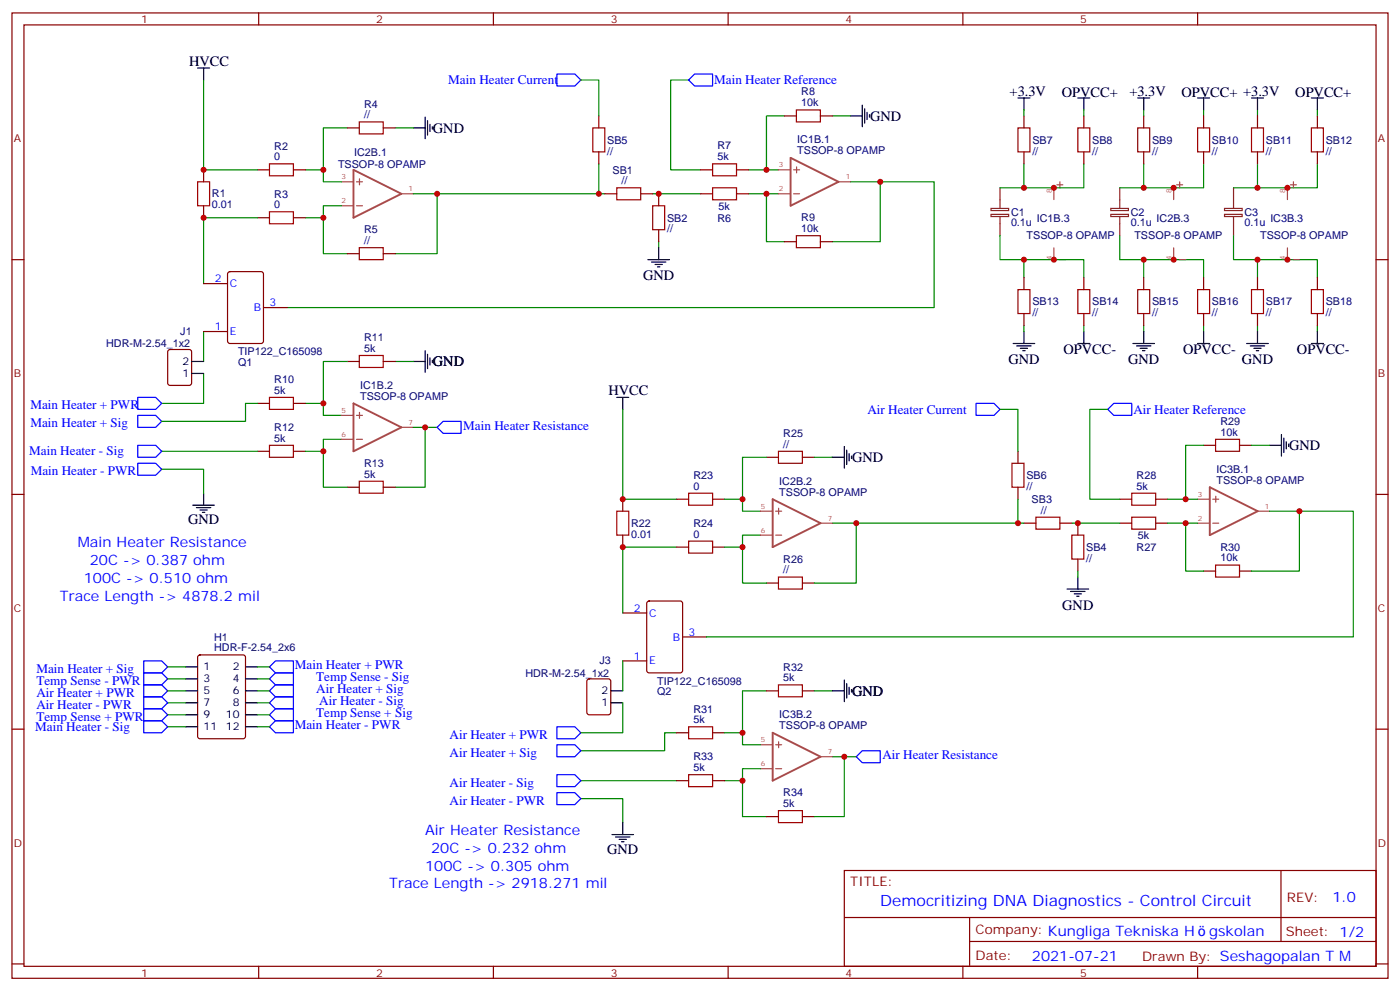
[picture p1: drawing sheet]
<svg xmlns="http://www.w3.org/2000/svg" width="412mm" height="292mm" viewBox="0 0 412 292" stroke-linecap="round" stroke-linejoin="round" font-family="sans-serif">
<g fill="none" stroke="#870000" stroke-width=".35">
<path d="M3.5 3.8h405.4v284.3h-405.4zM7.1 7.3h398.2v277.3h-398.2zM76.2 3.8v3.5M145.3 3.8v3.5M214.5 3.8v3.5M283.6 3.8v3.5M352.8 3.8v3.5M102.3 37.7h3.5M112.9 37.7h3.5M176.4 34.1v3.6M231.1 34.1h3.5M241.7 34.1h3.5"/>
<path d="M301.6 34.1v3.6M319.3 34.1v3.6M336.9 34.1v3.6M354.5 34.1v3.6M370.4 34.1v3.6M388.1 34.1v3.6M60 50v3.6M75.8 50h3.6M86.4 50h3.6M176.4 44.7v3.6M178.2 57.1h3.5M188.7 57.1h3.6"/>
<path d="M194 57.1v3.5M206.4 57.1h3.5M206.4 50h3.5M217 57.1h3.5M217 50h3.5M301.6 44.7v3.6M319.3 44.7v3.6M336.9 44.7v3.6M354.5 44.7v3.6M370.4 44.7v3.6M388.1 44.7v3.6M3.5 76.5h3.6"/>
<path d="M60 60.6v3.5M75.8 64.1h3.6M86.4 64.1h3.6M102.3 74.7h3.5M112.9 74.7h3.5M194 67.7v3.5M231.1 71.2h3.5M241.7 71.2h3.5M405.3 76.5h3.6M60 97.6h7M60 83.5h7M67.3 80.2l.4-.2h9.2l.7 .4v20.1l-.5 .6-9.4 .1-.6-.5-.1-20z"/>
<path d="M77.6 90.6h7.1M301.6 81.8v3.5M301.6 92.4v3.5M319.3 81.8v3.5M319.3 92.4v3.5M336.9 81.8v3.5M336.9 92.4v3.5M354.5 81.8v3.5M354.5 92.4v3.5M370.4 81.8v3.5M370.4 92.4v3.5M388.1 81.8v3.5"/>
<path d="M388.1 92.4v3.5M49.6 103.1l.5-.2h5.6l.7 .5v9.4l-.4 .7h-5.9l-.7-.4v-9.5zM75.8 118.8h3.6M86.4 118.8h3.6M102.3 106.5h3.5M112.9 106.5h3.5M75.8 132.9h3.6M86.4 132.9h3.6M225.8 134.7h3.5M236.4 134.7h3.5M299.9 132.9v3.6M354.5 131.2h3.6"/>
<path d="M365.1 131.2h3.6M3.5 145.6h3.6M102.3 143.5h3.5M112.9 143.5h3.5M183.4 147v3.6M183.4 157.6v3.5M199.3 147h3.5M209.9 147h3.5M299.9 143.5v3.5M301.6 154.1h3.6M312.2 154.1h3.5M317.5 154.1v3.5"/>
<path d="M329.8 147h3.6M329.8 154.1h3.6M340.4 147h3.6M340.4 154.1h3.6M405.3 145.6h3.6M190.7 177.2l.5-.2h9.2l.6 .5 .1 20-.5 .6-9.4 .1-.6-.5-.1-20zM199.3 161.1h3.5M209.9 161.1h3.5M225.8 171.7h3.5M236.4 171.7h3.5M317.5 164.7v3.5M354.5 168.2h3.6"/>
<path d="M365.1 168.2h3.6M58.4 193.1l.5-.2h12.7l.7 .4v23.6l-.4 .6-13 .1-.6-.5-.1-23.5zM183.4 194.7h7.1M183.4 180.6h7.1M201.1 187.6h7M3.5 214.8h3.6M173.1 200.2l.5-.2h5.6l.7 .4v9.4l-.4 .7h-5.9l-.7-.4v-9.4zM199.3 215.8h3.5M209.9 215.8h3.5M225.8 203.5h3.5M236.4 203.5h3.5M405.3 214.8h3.6"/>
<path d="M199.3 229.9h3.5M209.9 229.9h3.5M225.8 240.5h3.5M236.4 240.5h3.5M248.7 256.4h156.6v28.2h-156.6zM377.3 256.4v20.9M248.7 270.2h156.5M285.6 277.3h119.6M285.6 270.2v14.2M3.5 283.9h3.6M76.2 284.6v3.5M145.3 284.6v3.5"/>
<path d="M214.5 284.6v3.5M283.6 284.6v3.5M352.8 284.6v3.5M405.3 283.9h3.6"/>
</g>
<g fill="none" stroke="#a64a4a" stroke-width=".35">
<path d="M100.5 53.6h3.5M105 53.6h1.8M105.9 52.7v1.7M118.2 57.1h3.5M229.3 50h3.5M229.3 57.1h3.5M233.8 50h1.7M233.8 57.1h1.7M234.7 49.1v1.8M247 53.6h3.5M310.4 55.3v3.5M311.3 54.4h1.8"/>
<path d="M312.2 53.6v1.7M345.7 55.3v3.5M346.6 54.4h1.8M347.5 53.6v1.7M379.2 55.3v3.5M380.1 54.4h1.8M381 53.6v1.7M100.5 60.6h3.5M105 60.6h1.8M310.4 73v3.5M312.2 76.5h1.8M345.7 73v3.5"/>
<path d="M347.5 76.5h1.7M379.2 73v3.5M381 76.5h1.8M100.5 122.3h3.5M100.5 129.4h3.5M105 122.3h1.8M105 129.4h1.8M105.9 121.5v1.7M118.2 125.9h3.5M224 150.6h3.5M224 157.6h3.5M228.5 150.6h1.7"/>
<path d="M228.5 157.6h1.7M229.4 149.7v1.7M241.7 154.1h3.5M352.8 147h3.4M352.8 154.1h3.4M357.2 147h1.8M357.2 154.1h1.8M358.1 146.2v1.7M370.5 150.6h3.4M224 219.4h3.5M228.5 219.4h1.7M229.4 218.5v1.7"/>
<path d="M224 226.4h3.5M228.5 226.4h1.7M241.7 222.9h3.5"/>
</g>
<g fill="none" stroke="#000" stroke-width=".35">
<path d="M58.2 20h3.5M60 20v3.6M121.7 37.7h3.5M125.2 34.5v6.4M125.9 35.6v4.2M126.6 36.6v2.1M127.4 37.3v.7M250.5 34.1h3.5M254 31v6.3M254.7 32v4.3M255.4 33.1v2.1M256.1 33.8v.7"/>
<path d="M299.9 28.9h3.5M301.6 28.9v3.5M317.5 28.9h3.5M319.3 28.9v3.5M335.1 28.9h3.6M336.9 28.9v3.5M352.8 28.9h3.5M354.5 28.9v3.5M368.7 28.9h3.5M370.4 28.9v3.5M386.3 28.9h3.5M388.1 28.9v3.5"/>
<path d="M190.9 76.5h6.3M191.9 77.2h4.2M193 77.9h2.1M193.7 78.6h.7M194 73v3.5M301.6 97.6v3.6M319.3 97.6v3.6M336.9 97.6v3.6M354.5 97.6v3.6M370.4 97.6v3.6M388.1 97.6v3.6M56.4 106.5h3.6"/>
<path d="M56.4 110h3.6M121.7 106.5h3.5M125.2 103.3v6.3M125.9 104.4v4.2M126.6 105.4v2.1M127.4 106.1v.7M181.7 117.1h3.5M183.4 117.1v3.5M298.4 101.2h6.4M299.5 101.9h4.2M300.6 102.6h2.1M301.3 103.3h.7"/>
<path d="M317.5 101.2h3.5M333.7 101.2h6.4M334.8 101.9h4.2M335.8 102.6h2.2M336.5 103.3h.8M352.8 101.2h3.5M367.2 101.2h6.4M368.3 101.9h4.2M369.4 102.6h2.1M370.1 103.3h.7M386.3 101.2h3.5M245.2 134.7h3.5"/>
<path d="M248.7 131.5v6.4M249.4 132.6v4.2M250.1 133.6v2.1M250.8 134.3v.7M373.9 131.2h3.6M377.5 128v6.3M378.2 129v4.3M378.9 130.1v2.1M379.6 130.8v.7M56.8 148.8h6.3M57.9 149.5h4.2M58.9 150.2h2.1"/>
<path d="M59.6 150.9h.7M60 145.3v3.5M314.3 173.5h6.4M315.4 174.2h4.2M316.4 174.9h2.2M317.1 175.6h.8M317.5 170v3.5M54.7 196.4h3.5M54.7 200h3.5M72.3 196.4h3.5M72.3 200h3.5M54.7 203.5h3.5"/>
<path d="M54.7 207h3.5M54.7 210.5h3.5M54.7 214.1h3.5M72.3 203.5h3.5M72.3 207h3.5M72.3 210.5h3.5M72.3 214.1h3.5M179.9 203.5h3.5M179.9 207h3.5M245.2 203.5h3.5M248.7 200.3v6.4M249.4 201.4v4.2"/>
<path d="M250.1 202.4v2.1M250.8 203.1v.7M180.3 245.8h6.3M181.3 246.5h4.3M182.4 247.2h2.1M183.1 247.9h.7M183.4 242.3v3.5"/>
</g>
<g fill="none" stroke="#008700" stroke-width=".35">
<path d="M60 23.6v26.4h15.8M102.3 37.7h-7.1v12.3M116.4 37.7h5.3M171.1 23.6h5.3v10.5M202.8 23.6h-5.2v26.4h8.8M231.1 34.1h-5.3v15.9M245.2 34.1h5.3M301.6 32.4v1.7M319.3 32.4v1.7M336.9 32.4v1.7M354.5 32.4v1.7M370.4 32.4v1.7"/>
<path d="M388.1 32.4v1.7M90 50h5.2v3.6h5.3M121.7 57.1h7.1v17.6h-12.4M176.4 48.3v8.8h-47.6M176.4 57.1h1.8M192.3 57.1h14.1M220.5 57.1h8.8M220.5 50h8.8M225.8 57.1v14.1h5.3M250.5 53.6h8.8v17.6h-14.1M259.3 53.6h15.9v37h-190.5M294.6 55.3h7"/>
<path d="M301.6 48.3v7h17.7v-7M329.8 55.3h7.1M336.9 48.3v7h17.6v-7M363.4 55.3h7M370.4 48.3v7h17.7v-7M75.8 64.1h-15.8v19.4M95.2 64.1v10.6h7.1M100.5 60.6h-5.3v3.5h-5.2M194 71.2v1.8M294.6 69.4v7.1h7M329.8 69.4v7.1h7.1M363.4 69.4v7.1h7"/>
<path d="M60 97.6v8.9M301.6 81.8v-5.3h17.7v5.3M301.6 95.9v1.7M319.3 95.9v1.7M336.9 81.8v-5.3h17.6v5.3M336.9 95.9v1.7M354.5 95.9v1.7M370.4 81.8v-5.3h17.7v5.3M370.4 95.9v1.7M388.1 95.9v1.7M60 110v8.8h-12.4M75.8 118.8h-3.5v5.3h-24.7"/>
<path d="M90 118.8h5.2v3.5h5.3M102.3 106.5h-7.1v12.3M116.4 106.5h5.3M47.6 132.9h28.2M47.6 138.2h12.4v7.1M95.2 132.9v10.6h7.1M100.5 129.4h-5.3v3.5h-5.2M121.7 125.9h3.5M128.8 125.9h-3.6v17.6h-8.8M183.4 120.6v26.4h15.9M225.8 134.7h-7.1v12.3M239.9 134.7h5.3"/>
<path d="M294.6 120.6h5.3v12.3M326.3 120.6h-5.3v26.4h8.8M354.5 131.2h-5.3v15.8M368.7 131.2h5.2M213.4 147h5.3v3.6h5.3M224 157.6h-5.3v3.5h-5.3M245.2 154.1h7v17.6h-12.3M252.2 154.1h49.4M299.9 147v7.1M315.7 154.1h14.1M344 154.1h8.8M344 147h8.8"/>
<path d="M349.2 154.1v14.1h5.3M373.9 150.6h8.9v17.6h-14.1M382.8 150.6h15.8v37h-190.5M199.3 161.1h-15.9v19.5M218.7 161.1v10.6h7.1M317.5 168.2v1.8M49.4 196.4h5.3M49.4 200h5.3M75.8 196.4h3.6M75.8 200h3.6M183.4 194.7v8.8M49.4 214.1h5.3"/>
<path d="M49.4 203.5h5.3M49.4 207h5.3M49.4 210.5h5.3M75.8 214.1h3.6M75.8 203.5h3.6M75.8 207h3.6M75.8 210.5h3.6M183.4 207v8.8h-12.3M199.3 215.8h-3.5v5.3h-24.7M213.4 215.8h5.3v3.6h5.3M225.8 203.5h-7.1v12.3M239.9 203.5h5.3"/>
<path d="M171.1 235.2h12.3v7.1M171.1 229.9h28.2M218.7 229.9v10.6h7.1M224 226.4h-5.3v3.5h-5.3M245.2 222.9h3.5M252.2 222.9h-3.5v17.6h-8.8"/>
</g>
<g fill="none" stroke="#a10000" stroke-width=".35">
<path d="M105.8 35.9h7.1v3.5h-7.1zM174.6 37.7h3.6v7h-3.6zM234.6 32.4h7.1v3.5h-7.1zM299.9 37.7h3.5v7h-3.5zM317.5 37.7h3.5v7h-3.5zM335.1 37.7h3.6v7h-3.6zM352.8 37.7h3.5v7h-3.5zM368.7 37.7h3.5v7h-3.5zM386.3 37.7h3.5v7h-3.5zM58.2 53.6h3.5v7h-3.5zM79.4 48.3h7v3.5h-7zM181.7 55.3h7v3.5h-7z"/>
<path d="M209.9 48.3h7.1v3.5h-7.1zM209.9 55.3h7.1v3.5h-7.1zM79.4 62.4h7v3.5h-7zM105.8 73h7.1v3.5h-7.1zM192.3 60.6h3.5v7.1h-3.5zM234.6 69.4h7.1v3.6h-7.1zM299.9 85.3h3.5v7.1h-3.5zM317.5 85.3h3.5v7.1h-3.5zM335.1 85.3h3.6v7.1h-3.6zM352.8 85.3h3.5v7.1h-3.5zM368.7 85.3h3.5v7.1h-3.5zM386.3 85.3h3.5v7.1h-3.5z"/>
<path d="M79.4 117.1h7v3.5h-7zM105.8 104.7h7.1v3.5h-7.1zM79.4 131.2h7v3.5h-7zM229.3 132.9h7.1v3.6h-7.1zM298.1 136.5h3.5v7h-3.5zM358.1 129.4h7v3.5h-7zM105.8 141.7h7.1v3.6h-7.1zM181.7 150.6h3.5v7h-3.5zM202.8 145.3h7.1v3.5h-7.1zM202.8 159.4h7.1v3.5h-7.1zM305.2 152.3h7v3.6h-7zM315.7 157.6h3.6v7.1h-3.6z"/>
<path d="M333.4 152.3h7v3.6h-7zM333.4 145.3h7v3.5h-7zM229.3 170h7.1v3.5h-7.1zM358.1 166.4h7v3.6h-7zM202.8 214.1h7.1v3.5h-7.1zM229.3 201.7h7.1v3.5h-7.1zM202.8 228.2h7.1v3.5h-7.1zM229.3 238.8h7.1v3.5h-7.1z"/>
</g>
<path d="M104.1 50l14.1 7.1-14.1 7zM232.9 46.5l14.1 7.1-14.1 7zM104.1 118.8l14.1 7.1-14.1 7zM227.6 147l14.1 7.1-14.1 7zM356.4 143.5l14.1 7.1-14.1 7zM227.6 215.8l14.1 7.1-14.1 7z" fill="none" stroke="#a64a4a" stroke-width=".56"/>
<g fill="none" stroke="#00f" stroke-width=".35">
<path d="M164 21.8h5.3l1.8 1.8-1.8 1.7h-5.3zM202.8 23.6l1.8-1.8h5.3v3.5h-5.3zM40.6 117.1h5.3l1.7 1.7-1.7 1.8h-5.3zM287.5 118.8h5.3l1.8 1.8-1.8 1.7h-5.3zM40.6 136.5h5.3l1.7 1.7-1.7 1.8h-5.3zM40.6 122.3h5.3l1.7 1.8-1.7 1.8h-5.3zM40.6 131.2h5.3l1.7 1.7-1.7 1.8h-5.3zM128.8 125.9l1.7-1.8h5.3v3.5h-5.3zM326.3 120.6l1.8-1.8h5.3v3.5h-5.3zM42.3 194.7h5.3l1.8 1.7-1.8 1.8h-5.3zM42.3 198.2h5.3l1.8 1.8-1.8 1.7h-5.3zM79.4 196.4l1.7-1.7h5.3v3.5h-5.3z"/>
<path d="M79.4 200l1.7-1.8h5.3v3.5h-5.3zM42.3 212.3h5.3l1.8 1.8-1.8 1.7h-5.3zM42.3 201.7h5.3l1.8 1.8-1.8 1.7h-5.3zM42.3 205.2h5.3l1.8 1.8-1.8 1.8h-5.3zM42.3 208.8h5.3l1.8 1.7-1.8 1.8h-5.3zM79.4 203.5l1.7-1.8h5.3v3.5h-5.3zM79.4 207l1.7-1.8h5.3v3.6h-5.3zM79.4 210.5l1.7-1.7h5.3v3.5h-5.3zM81.1 212.3h5.3v3.5h-5.3l-1.7-1.7zM164 219.4h5.3l1.8 1.7-1.8 1.8h-5.3zM164 214.1h5.3l1.8 1.7-1.8 1.8h-5.3zM164 233.5h5.3l1.8 1.7-1.8 1.8h-5.3z"/>
<path d="M164 228.2h5.3l1.8 1.7-1.8 1.8h-5.3zM252.2 222.9l1.8-1.8h5.3v3.5h-5.3z"/>
</g>
<path d="M294.6 55.3v6M329.8 55.3v6M363.4 55.3v6M291.9 61.4h5.2v.6h-5.2zM291.9 63.1h5.2v.7h-5.2zM294.6 63.8v5.6M327.2 61.4h5.2v.6h-5.2zM327.2 63.1h5.2v.7h-5.2zM329.8 63.8v5.6M360.7 61.4h5.2v.6h-5.2zM360.7 63.1h5.2v.7h-5.2zM363.4 63.8v5.6" fill="none" stroke="#8c2424" stroke-width=".35"/>
<g fill="#c00">
<circle cx="310.4" cy="55.3" r=".88"/>
<circle cx="310.4" cy="76.5" r=".88"/>
<circle cx="379.2" cy="76.5" r=".88"/>
<circle cx="345.7" cy="76.5" r=".88"/>
<circle cx="379.2" cy="55.3" r=".88"/>
<circle cx="345.7" cy="55.3" r=".88"/>
<circle cx="95.3" cy="132.9" r=".88"/>
<circle cx="95.3" cy="118.8" r=".88"/>
<circle cx="259.3" cy="53.6" r=".88"/>
<circle cx="194" cy="57.1" r=".88"/>
<circle cx="225.8" cy="50" r=".88"/>
<circle cx="225.8" cy="57.1" r=".88"/>
<circle cx="176.4" cy="57.1" r=".88"/>
<circle cx="128.8" cy="57.1" r=".88"/>
<circle cx="95.3" cy="64.1" r=".88"/>
<circle cx="95.3" cy="50" r=".88"/>
<circle cx="60" cy="64.1" r=".88"/>
<circle cx="60" cy="50" r=".88"/>
<circle cx="125.2" cy="125.9" r=".88"/>
<circle cx="248.7" cy="222.9" r=".88"/>
<circle cx="183.4" cy="147" r=".88"/>
<circle cx="183.4" cy="161.1" r=".88"/>
<circle cx="218.7" cy="147" r=".88"/>
<circle cx="218.7" cy="161.1" r=".88"/>
<circle cx="349.3" cy="154.1" r=".88"/>
<circle cx="349.3" cy="147" r=".88"/>
<circle cx="317.5" cy="154.1" r=".88"/>
<circle cx="382.8" cy="150.6" r=".88"/>
<circle cx="218.7" cy="215.8" r=".88"/>
<circle cx="218.7" cy="229.9" r=".88"/>
<circle cx="252.2" cy="154.1" r=".88"/>
<circle cx="299.9" cy="154.1" r=".88"/>
<circle cx="301.6" cy="55.3" r=".88"/>
<circle cx="301.6" cy="76.5" r=".88"/>
<circle cx="336.9" cy="76.5" r=".88"/>
<circle cx="336.9" cy="55.3" r=".88"/>
<circle cx="370.4" cy="55.3" r=".88"/>
<circle cx="370.4" cy="76.5" r=".88"/>
</g>
<text font-size="4.6" fill="#00f" x="259.3" y="267">Democritizing DNA Diagnostics - Control Circuit</text>
<g font-size="4.2">
<text x="55.7" y="19.3">HVCC</text>
<text x="297.4" y="28.2">+3.3V</text>
<text x="312.8" y="28.5">OPVCC+</text>
<text x="332.7" y="28.2">+3.3V</text>
<text x="348" y="28.5">OPVCC+ +3.3V</text>
<text x="381.6" y="28.5">OPVCC+</text>
<text x="256.3" y="35.6">GND</text>
<text x="127.5" y="39.1">GND</text>
<text x="189.4" y="82.6">GND</text>
<text x="127.5" y="107.9">GND</text>
<text x="297" y="107.3">GND</text>
<text x="313.3" y="104.4">OPVCC-</text>
<text x="332.3" y="107.3">GND</text>
<text x="348.5" y="104.4">OPVCC-</text>
<text x="365.8" y="107.3">GND</text>
<text x="382.1" y="104.4">OPVCC-</text>
<text x="179.2" y="116.3">HVCC</text>
<text x="251" y="136.1">GND</text>
<text x="379.8" y="132.6">GND</text>
<text x="55.4" y="154.4">GND</text>
<text x="312.9" y="179.6">GND</text>
<text x="251" y="204.9">GND</text>
<text x="178.9" y="251.5">GND</text>
</g>
<g font-size="4.2" fill="#00f">
<text x="22.9" y="161.1">Main Heater Resistance</text>
<text x="26.5" y="166.4">20C -&gt; 0.387 ohm</text>
<text x="24.7" y="171.7">100C -&gt; 0.510 ohm</text>
<text x="17.6" y="177">Trace Length -&gt; 4878.2 mil</text>
<text x="125.2" y="245.8">Air Heater Resistance</text>
<text x="127" y="251.1">20C -&gt; 0.232 ohm</text>
<text x="125.2" y="256.4">100C -&gt; 0.305 ohm</text>
<text x="114.7" y="261.7">Trace Length -&gt; 2918.271 mil</text>
<text x="392.5" y="265.7">1.0</text>
<text x="356.2" y="275.8">gskolan</text>
<text x="304" y="283">2021-07-21</text>
</g>
<g font-size="3.9" fill="#00f">
<text x="132" y="24.8">Main Heater Current</text>
<text x="210.4" y="24.8">Main Heater Reference</text>
<text x="9" y="120.6">Main Heater + PWR</text>
<text x="9" y="125.9">Main Heater + Sig</text>
<text x="255.5" y="121.8">Air Heater Current</text>
<text x="333.8" y="121.8">Air Heater Reference</text>
<text x="136.5" y="126.6">Main Heater Resistance</text>
<text x="8.6" y="134.2">Main Heater - Sig</text>
<text x="9" y="140">Main Heater - PWR</text>
<text x="86.9" y="197.1">Main Heater + PWR</text>
<text x="10.7" y="198.2">Main Heater + Sig</text>
<text x="10.7" y="201.7">Temp Sense - PWR</text>
<text x="93.2" y="200.6">Temp Sense - Sig</text>
<text x="10.7" y="205.3">Air Heater + PWR</text>
<text x="10.7" y="208.8">Air Heater - PWR</text>
<text x="93.2" y="204.2">Air Heater + Sig</text>
<text x="94" y="207.7">Air Heater - Sig</text>
<text x="10.4" y="215.3">Main Heater - Sig</text>
<text x="10.7" y="212.3">Temp Sense + PWR</text>
<text x="86.8" y="214.8">Main Heater - PWR</text>
<text x="93.2" y="211.2">Temp Sense + Sig</text>
<text x="132.4" y="217.6">Air Heater + PWR</text>
<text x="132.4" y="222.9">Air Heater + Sig</text>
<text x="259.9" y="223.6">Air Heater Resistance</text>
<text x="132.4" y="231.7">Air Heater - Sig</text>
<text x="132.4" y="237">Air Heater - PWR</text>
</g>
<g font-size="3.9" fill="#800">
<text x="250.5" y="261">TITLE:</text>
<text x="379.1" y="265.7">REV:</text>
<text x="287.4" y="275.2">Company: Kungliga Tekniska H</text>
<text x="378.7" y="275.8">Sheet: 1/2</text>
<text x="287.4" y="282.9">Date:</text>
<text x="336.4" y="282.9">Drawn By: Seshagopalan T M</text>
</g>
<g font-size="3.2" fill="#800">
<text x="41.6" y="6.8">1</text>
<text x="110.8" y="6.8">2</text>
<text x="179.9" y="6.8">3</text>
<text x="249.1" y="6.8">4</text>
<text x="318.2" y="6.8">5</text>
<text x="4.1" y="41.9">A</text>
<text x="405.9" y="41.9">A</text>
<text x="4.1" y="111.1">B</text>
<text x="405.9" y="111.1">B</text>
<text x="4.1" y="180.2">C</text>
<text x="405.9" y="180.2">C</text>
<text x="4.1" y="249.3">D</text>
<text x="405.9" y="249.3">D</text>
<text x="41.6" y="287.6">1</text>
<text x="110.8" y="287.6">2</text>
<text x="179.9" y="287.6">3</text>
<text x="249.1" y="287.6">4</text>
<text x="318.2" y="287.6">5</text>
</g>
<g font-size="3.2" fill="#000080">
<text x="236" y="28.1">R8</text>
<text x="107.3" y="34.9">//</text>
<text x="107.3" y="31.7">R4</text>
<text x="236" y="31.3">10k</text>
<text x="80.8" y="47.2">0</text>
<text x="80.8" y="44.1">R2</text>
<text x="104.3" y="45.9">IC2B.1</text>
<text x="178.9" y="45.5">//</text>
<text x="178.9" y="42.4">SB5</text>
<text x="211.3" y="47.2">5k</text>
<text x="211.3" y="44">R7</text>
<text x="234.9" y="45.4">TSSOP-8 OPAMP</text>
<text x="234.9" y="42.3">IC1B.1</text>
<text x="304.1" y="45.5">//</text>
<text x="304.1" y="42.4">SB7</text>
<text x="321.7" y="45.5">//</text>
<text x="321.7" y="42.4">SB8</text>
<text x="339.4" y="45.5">//</text>
<text x="339.4" y="42.4">SB9</text>
<text x="357" y="45.5">//</text>
<text x="357" y="42.4">SB10</text>
<text x="372.9" y="45.5">//</text>
<text x="372.9" y="42.4">SB11</text>
<text x="390.5" y="45.5">//</text>
<text x="390.5" y="42.4">SB12</text>
<text x="99.6" y="49.4">TSSOP-8 OPAMP</text>
<text x="180.4" y="51.2">SB1</text>
<text x="62.4" y="58.1">R1</text>
<text x="80.8" y="58.2">R3</text>
<text x="183.1" y="54.3">//</text>
<text x="62.4" y="61.3">0.01</text>
<text x="80.8" y="61.3">0</text>
<text x="196.5" y="65.3">SB2</text>
<text x="211.3" y="65.2">R6</text>
<text x="211.7" y="61.7">5k</text>
<text x="236" y="65.2">R9</text>
<text x="297.8" y="63.5">C1</text>
<text x="305.4" y="65.2">IC1B.3</text>
<text x="333.1" y="63.5">C2</text>
<text x="340.7" y="65.2">IC2B.3</text>
<text x="366.6" y="63.5">C3</text>
<text x="374.2" y="65.2">IC3B.3</text>
<text x="107.3" y="71.9">//</text>
<text x="107.3" y="68.7">R5</text>
<text x="196.5" y="68.5">//</text>
<text x="236" y="68.4">10k</text>
<text x="297.8" y="66.7">0.1u</text>
<text x="302.4" y="70.5">TSSOP-8 OPAMP</text>
<text x="333.1" y="66.7">0.1u</text>
<text x="334.2" y="70.5">TSSOP-8 OPAMP</text>
<text x="366.6" y="66.7">0.1u</text>
<text x="371.2" y="70.5">TSSOP-8 OPAMP</text>
<text x="304.1" y="90">SB13</text>
<text x="321.7" y="90">SB14</text>
<text x="339.4" y="90">SB15</text>
<text x="357" y="90">SB16</text>
<text x="372.9" y="90">SB17</text>
<text x="390.5" y="90">SB18</text>
<text x="304.1" y="93.2">//</text>
<text x="321.7" y="93.2">//</text>
<text x="339.4" y="93.2">//</text>
<text x="357" y="93.2">//</text>
<text x="372.9" y="93.2">//</text>
<text x="390.5" y="93.2">//</text>
<text x="53.1" y="98.7">J1</text>
<text x="107.3" y="100.5">R11</text>
<text x="31.3" y="102.3">HDR-M-2.54_1x2</text>
<text x="70.1" y="104.7">TIP122_C165098</text>
<text x="70.1" y="107.8">Q1</text>
<text x="107.3" y="103.6">5k</text>
<text x="80.8" y="112.9">R10</text>
<text x="80.8" y="116">5k</text>
<text x="106.1" y="117.8">TSSOP-8 OPAMP</text>
<text x="106.1" y="114.6">IC1B.2</text>
<text x="359.5" y="125.1">R29</text>
<text x="80.8" y="130.1">5k</text>
<text x="80.8" y="127">R12</text>
<text x="230.7" y="131.9">//</text>
<text x="230.7" y="128.7">R25</text>
<text x="359.5" y="128.3">10k</text>
<text x="107.3" y="137.5">R13</text>
<text x="107.3" y="140.7">5k</text>
<text x="204.3" y="141.1">R23</text>
<text x="229.6" y="142.8">IC2B.2</text>
<text x="302.3" y="141.1">SB6</text>
<text x="334.8" y="141">R28</text>
<text x="358.3" y="142.5">TSSOP-8 OPAMP</text>
<text x="358.3" y="139.3">IC3B.1</text>
<text x="204.3" y="144.2">0</text>
<text x="229.6" y="146">TSSOP-8 OPAMP</text>
<text x="302.3" y="144.3">//</text>
<text x="303.9" y="148.2">SB3</text>
<text x="334.8" y="144.2">5k</text>
<text x="185.9" y="155.2">R22</text>
<text x="204.3" y="155.2">R24</text>
<text x="306.6" y="151.3">//</text>
<text x="185.9" y="158.3">0.01</text>
<text x="204.3" y="158.3">0</text>
<text x="335.1" y="158.7">5k</text>
<text x="230.7" y="165.7">R26</text>
<text x="320" y="165.5">//</text>
<text x="320" y="162.3">SB4</text>
<text x="334.8" y="162.3">R27</text>
<text x="359.5" y="165.4">10k</text>
<text x="359.5" y="162.2">R30</text>
<text x="230.7" y="168.9">//</text>
<text x="63.1" y="191.8">HDR-F-2.54_2x6</text>
<text x="63.1" y="188.7">H1</text>
<text x="176.6" y="195.7">J3</text>
<text x="230.7" y="197.5">R32</text>
<text x="154.8" y="199.3">HDR-M-2.54_1x2</text>
<text x="193.6" y="201.7">TIP122_C165098</text>
<text x="230.7" y="200.7">5k</text>
<text x="193.6" y="204.8">Q2</text>
<text x="204.3" y="209.9">R31</text>
<text x="204.3" y="213">5k</text>
<text x="229.6" y="214.8">TSSOP-8 OPAMP</text>
<text x="229.6" y="211.6">IC3B.2</text>
<text x="204.3" y="227.1">5k</text>
<text x="204.3" y="224">R33</text>
<text x="230.7" y="237.7">5k</text>
<text x="230.7" y="234.5">R34</text>
</g>
<g font-size="3.2" fill="#00f">
<text x="63.2" y="83.2">2</text>
<text x="67.7" y="84.6">C</text>
<text x="74.7" y="91.7">B</text>
<text x="79.4" y="90.2">3</text>
<text x="63.2" y="97.3">1</text>
<text x="67.7" y="98.7">E</text>
<text x="186.7" y="180.2">2</text>
<text x="191.2" y="181.6">C</text>
<text x="198.2" y="188.7">B</text>
<text x="202.8" y="187.3">3</text>
<text x="186.7" y="194.3">1</text>
<text x="191.2" y="195.7">E</text>
</g>
<g font-size="3.2">
<text x="53.7" y="107.5">2</text>
<text x="53.7" y="111.1">1</text>
<text x="60" y="197.5">1</text>
<text x="68.5" y="197.5">2</text>
<text x="60" y="201">3</text>
<text x="68.5" y="201">4</text>
<text x="60" y="204.5">5</text>
<text x="60" y="208.1">7</text>
<text x="68.5" y="204.5">6</text>
<text x="68.5" y="208.1">8</text>
<text x="177.2" y="208.1">1</text>
<text x="177.2" y="204.5">2</text>
<text x="60" y="211.6">9</text>
<text x="60" y="215.1">11</text>
<text x="66.5" y="211.6">10</text>
<text x="66.5" y="215.1">12</text>
</g>
<g font-size="2.1" fill="#a54b4b">
<text x="100.6" y="52.9">3</text>
<text x="229.4" y="49.3">3</text>
<text x="249.1" y="52.9">1</text>
<text x="100.6" y="59.9">2</text>
<text x="120.4" y="56.4">1</text>
<text x="229.4" y="56.4">2</text>
<text x="309.8" y="56.7" transform="rotate(-90 309.8 56.7)">8</text>
<text x="345.1" y="56.7" transform="rotate(-90 345.1 56.7)">8</text>
<text x="378.6" y="56.7" transform="rotate(-90 378.6 56.7)">8</text>
<text x="309.8" y="76.4" transform="rotate(-90 309.8 76.4)">4</text>
<text x="345.1" y="76.4" transform="rotate(-90 345.1 76.4)">4</text>
<text x="378.6" y="76.4" transform="rotate(-90 378.6 76.4)">4</text>
<text x="100.6" y="121.6">5</text>
<text x="120.4" y="125.2">7</text>
<text x="100.6" y="128.7">6</text>
<text x="224.1" y="149.9">5</text>
<text x="352.9" y="146.3">3</text>
<text x="372.6" y="149.9">1</text>
<text x="243.8" y="153.4">7</text>
<text x="352.9" y="153.4">2</text>
<text x="224.1" y="156.9">6</text>
<text x="224.1" y="218.7">5</text>
<text x="224.1" y="225.7">6</text>
<text x="243.8" y="222.2">7</text>
</g>
</svg>
